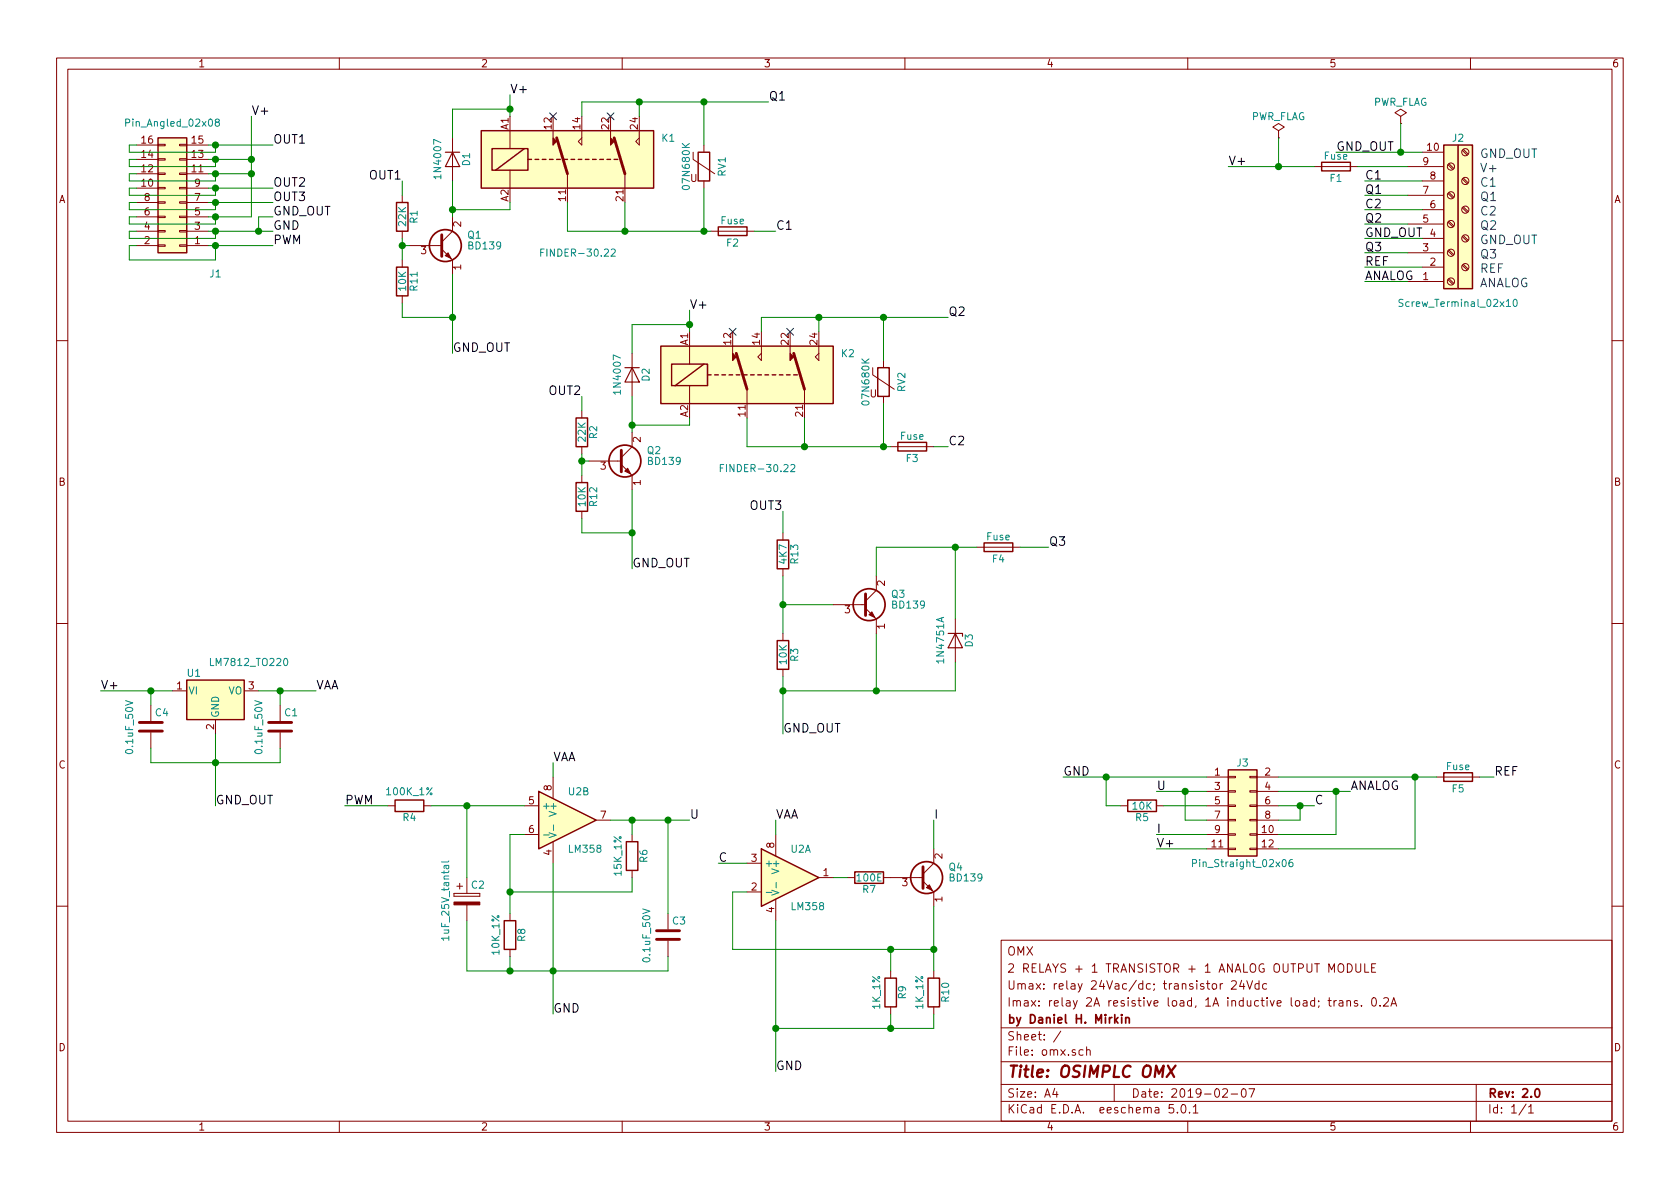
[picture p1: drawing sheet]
<svg xmlns="http://www.w3.org/2000/svg" width="297mm" height="210mm" viewBox="0 0 297 210" stroke-linecap="round" stroke-linejoin="round" font-family="sans-serif">
<g fill="none" stroke="#840000" stroke-width=".18">
<path d="M10 10.3h277v189.9h-277zM12 12.2h273v186.1h-273zM60 10.3v1.9M110 10.3v1.9M160 10.3v1.9M210 10.3v1.9M260 10.3v1.9M24.1 38.3h3.8M24.1 35.8h3.8M24.1 33.3h3.8M24.1 30.7h3.8M24.1 28.2h3.8"/>
<path d="M24.1 25.6h3.8M27.9 25.5h1.3v.3h-1.3zM27.9 28.1h1.3v.2h-1.3zM27.9 30.6h1.3v.3h-1.3zM27.9 33.1h1.3v.3h-1.3zM27.9 35.7h1.3v.2h-1.3zM27.9 38.2h1.3v.3h-1.3zM31.7 25.5h1.3v.3h-1.3zM31.7 28.1h1.3v.2h-1.3zM31.7 30.6h1.3v.3h-1.3zM31.7 33.1h1.3v.3h-1.3zM31.7 35.7h1.3v.2h-1.3z"/>
<path d="M31.7 38.2h1.3v.3h-1.3zM33 38.3h3.8M33 35.8h3.8M33 33.3h3.8M33 30.7h3.8M33 28.2h3.8M33 25.6h3.8M71.1 34.5v1.3M80 24.4v7.6M80 38.3v2.6l-1.9 1.9M90.2 23.1v3.2M90.2 30.1v3.2"/>
<path d="M97.8 23.1v2.5M100.3 30.7v2.6M102.9 23.1v2.5l-.7-.6 .7-.6M107.9 23.1v2.5M110.5 30.7v2.6M113 23.1v2.5l-.6-.6 .6-.6M122.6 26.9v1.3l3.8 2.5M124.5 25.6v1.3M124.5 32v1.3M226.1 23.1l1-.6-1-.7-1.1 .7 1.1 .6v1.3M226.1 24.4h.1M232.4 29.5h7.6"/>
<path d="M247.6 20.6l1.1-.7-1.1-.6-1 .6 1 .7v1.2M247.6 21.8h.1M248.9 29.5h6.4M248.9 39.6h6.4M248.9 34.5h6.4M251.5 37.1h3.8M251.5 32h3.8M251.5 26.9h3.8M256 39.3l.9 .8M256 34.2l.9 .8M256 29.1l.9 .9M256.2 39.1l.8 .8"/>
<path d="M256.2 34l.8 .9M256.2 29l.8 .8M258.5 36.7l.9 .9M258.5 31.7l.9 .8M258.5 26.6l.9 .8M258.7 36.6l.9 .8M258.7 31.5l.9 .8M258.7 26.4l.9 .8M24.1 43.4h3.8M24.1 40.9h3.8M27.9 40.8h1.3v.2h-1.3zM27.9 43.3h1.3v.3h-1.3z"/>
<path d="M31.7 40.8h1.3v.2h-1.3zM31.7 43.3h1.3v.3h-1.3zM33 43.4h3.8M33 40.9h3.8M71.1 40.9v1.3M71.1 46v1.2M71.1 52.3v1.3M72.4 43.4h5.7M78.1 44.1l1.9 1.9v2.5M125.7 40.9h7.6M248.9 49.8h6.4M248.9 44.7h6.4"/>
<path d="M251.5 47.2h3.8M251.5 42.2h3.8M256 49.4l.9 .9M256 44.4l.9 .8M256.2 49.3l.8 .8M256.2 44.2l.8 .8M258.5 46.9l.9 .8M258.5 41.8l.9 .9M258.7 46.7l.9 .9M258.7 41.7l.9 .8M10 60.2h2M102.9 72.6v1.3"/>
<path d="M102.9 79v1.3M111.8 62.5v7.6M111.8 76.4v2.6l-1.9 1.9M121.9 61.2v3.2M121.9 68.2v3.2M129.5 61.2v2.5M132.1 68.8v2.6M134.6 61.2v2.5l-.6-.6 .6-.6M139.7 61.2v2.5M142.2 68.8v2.6M144.8 61.2v2.5l-.7-.6 .7-.6M154.3 65v1.3l3.8 2.5"/>
<path d="M156.2 63.7v1.3M156.2 70.1v1.3M157.5 79h7.6M285 60.2h2M102.9 84.1v1.2M102.9 90.4v1.3M104.1 81.5h5.8M109.9 82.2l1.9 1.9v2.5M138.4 94.2v1.3M172.7 96.8h7.6M10 110.3h2M138.4 100.6v1.2"/>
<path d="M138.4 112v1.3M138.4 118.4v1.2M147.3 106.9h5.7M153 107.6l1.9 1.9v2.5M154.9 101.8v2.6l-1.9 1.9M168.9 109.5v7.6M285 110.3h2M26.7 124.7v2.8M26.7 129.5v2.8M30.5 122.2h2.5M38.1 127.2v2.6M43.2 122.2h2.5"/>
<path d="M49.5 124.7v2.8M49.5 129.5v2.8M97.8 137.4v3.8M213.4 137.4h3.8M213.4 139.9h3.8M217.2 139.8h1.2v.3h-1.2zM217.2 137.3h1.2v.2h-1.2zM221 139.8h1.2v.3h-1.2zM221 137.3h1.2v.2h-1.2zM222.2 137.4h3.9M222.2 139.9h3.9M254 137.4h7.6"/>
<path d="M68.6 142.5h1.2M74.9 142.5h1.3M80.3 158.5h4.5zM80.3 158h4.5zM80.8 156.7h1M81.3 156.2v1M82.5 155.2v2.8M84.8 158v.5zM92.7 142.5h2.5M92.7 147.6h2.5M97.8 148.8v3.8M105.4 145h2.5"/>
<path d="M111.8 147.6v1.2M111.8 153.9v1.3M132.1 157.7h2.5M132.1 152.6h2.5M137.2 147.6v3.8M137.2 159v3.8M144.8 155.2h2.5M149.9 155.2h1.2M156.2 155.2h7M163.2 155.8l1.9 1.9v2.6M165.1 150.1v2.5l-1.9 2M198.1 142.5h1.3"/>
<path d="M204.5 142.5h1.2M213.4 142.5h3.8M213.4 147.6h3.8M213.4 145h3.8M213.4 150.1h3.8M217.2 150h1.2v.2h-1.2zM217.2 147.4h1.2v.3h-1.2zM217.2 144.9h1.2v.3h-1.2zM217.2 142.4h1.2v.2h-1.2zM221 150h1.2v.2h-1.2zM221 147.4h1.2v.3h-1.2zM221 144.9h1.2v.3h-1.2z"/>
<path d="M221 142.4h1.2v.2h-1.2zM222.2 142.5h3.9M222.2 147.6h3.9M222.2 145h3.9M222.2 150.1h3.9M10 160.2h2M82.5 160v2.8M90.2 161.5v1.3M90.2 167.9v1.3M118.1 161.5v2.8M118.1 166.4v2.8M157.5 171.7v1.3"/>
<path d="M157.5 178v1.3M165.1 171.7v1.3M165.1 178v1.3M177 166.3h108v32h-108zM215.7 173.9v1M216.2 173.9l-.5 .3M217.8 173.6l.2-.2h.3l.2 .2 .1 .3-.1 .2-.8 .8h.9M219.5 173.3l-.3 1.1h.9M219.9 173.9v1M220.4 173.4l.6 1.5 .5-1.5M222.6 174l-.4-.1-.3 .3v.6l.3 .1 .4-.1M222.6 173.4v1.5"/>
<path d="M224 174l-.5-.1-.3 .3 .1 .6 .2 .1 .5-.1M233.1 177v.1M233.2 177.8l-.1 .3M234.8 176.9h.6M235 176.4v1.3l.4 .2M235.9 176.9v1M236.3 176.9l-.4 .3M236.8 177h.6v.9M237.4 177.3l-.5 .1a.29 .29 0 0 0-.2 .2 .29 .29 0 0 0 .2 .3l.5-.1M238.2 177.1l.2-.2 .3 .1 .1 .9M238.2 176.9v1M238.2 170.4a.76 .76 0 0 1 .9 .8 .76 .76 0 0 1-.9 .7z"/>
<path d="M239.7 170.4v1.2l.3 .3h.3l.3-.3v-1.2M240 177l-.4-.1-.2 .2 .1 .3 .5 .1v.3h-.6M240.7 177.8v.1M241.3 170.4v1.5h.7M242.5 171.1h.5M242.6 176.6l.4-.2a.94 .94 0 0 1 0 1.5l-.4-.3-.1-.6zM243.2 170.4h-.7v1.5h.7M244 177.8v.1M244.7 176.6l.2-.2h.3l.2 .2 .1 .3-.1 .2-.8 .8h.9M245.9 177.9l.5-1.5 .5 1.5M246.1 177.5h.7M285 160.2h2"/>
<path d="M60 198.3v1.9M110 198.3v1.9M160 198.3v1.9M177 194.8h108M177 191.8h108M177 187.8h108M177 181.8h108M186.5 192.5l-.4 1h1M186.8 193v1M187.6 182.3l-1.3 2M191.5 185.7l-.4-.1-.3 .3v.6l.3 .1 .4-.1M192.1 185.7l.2-.1 .4 .1 .1 .9"/>
<path d="M192.1 185.1v1.5M197 191.8v3M207.5 195.3h-.7l-.1 .7 .2-.1 .5 .1 .1 .2v.5l-.2 .1-.6-.1M208.2 196.7v.1M209 195.5l.3-.2a.94 .94 0 0 1 0 1.5 .79 .79 0 0 1-.3-1.3zM210 198.3v1.9M210.3 196.7v.1M211 195.8l.4-.5v1.5M211 196.8h.8M216.2 192.7l.2-.2h.4l.2 .5-.9 1h.9M217.7 193.5h1.1M219.6 192.7l.4-.2a.94 .94 0 0 1 0 1.5 .82 .82 0 0 1-.4-1.3z"/>
<path d="M220.8 192.5h1l-.6 1.5M260 198.3v1.9M261 191.8v6.5M269.8 195.2l-1.2 2M270.3 195.8l.4-.5v1.5M270.3 196.8h.8"/>
<circle cx="256.5" cy="39.6" r=".63"/>
<circle cx="256.5" cy="34.5" r=".63"/>
<circle cx="256.5" cy="29.5" r=".63"/>
<circle cx="259.1" cy="37.1" r=".63"/>
<circle cx="259.1" cy="26.9" r=".63"/>
<circle cx="259.1" cy="32" r=".63"/>
<circle cx="256.5" cy="49.8" r=".63"/>
<circle cx="256.5" cy="44.7" r=".63"/>
<circle cx="259.1" cy="47.2" r=".63"/>
<circle cx="259.1" cy="42.2" r=".63"/>
</g>
<g fill="none" stroke="#840000" stroke-width=".3">
<path d="M197.7 179.9l-.6 .6M198.3 179.4v.2M198.3 179.9v1M199 179.9v1M197.2 180.4l.5 .5M199 180.1l.2-.2 .4 .1 .1 .9M271.5 192.7l.2-.2a.81 .81 0 0 1 .6 .6 .81 .81 0 0 1-.3 .8l-.1 .1a.79 .79 0 0 1-.4-1.3z"/>
<circle cx="78.7" cy="43.4" r="2.82"/>
<circle cx="110.5" cy="81.5" r="2.82"/>
<circle cx="153.7" cy="106.9" r="2.82"/>
<circle cx="163.8" cy="155.2" r="2.82"/>
</g>
<path d="M206.5 188.4l1.1 2M207.8 188.4l-1.5 2" fill="none" stroke="#840000" stroke-width=".41"/>
<g fill="#ffffc2" stroke="#ffffc2" stroke-width=".18">
<path d="M27.9 24.4h5.1v20.3h-5.1z"/>
<path d="M255.3 25.6h2.5v25.4h-2.5z"/>
<path d="M257.8 25.6h2.5v25.4h-2.5z"/>
<path d="M85.1 23.1h30.5v10.2h-30.5z"/>
<path d="M116.8 61.2h30.5v10.2h-30.5z"/>
<path d="M95.2 139.9l10.2 5.1-10.2 5.1z"/>
<path d="M134.6 150.1l10.2 5.1-10.2 5.1z"/>
<path d="M33 120.3h10.2v6.9h-10.2z"/>
<path d="M217.2 136.1h5v15.3h-5z"/>
</g>
<g fill="none" stroke="#840000" stroke-width=".25">
<path d="M27.9 24.4h5.1v20.3h-5.1zM70.1 35.8h2v5.1h-2zM85.1 23.1h30.5v10.2h-30.5zM87 26.3h6.3v3.8h-6.3zM92.7 26.3l-5.1 3.8M93.3 28.2h.7M94.6 28.2h.6M95.9 28.2h.6M97.2 28.2h.6M98.4 28.2h.7M99.7 28.2h.6M101 28.2h.6"/>
<path d="M102.2 28.2h.7M103.5 28.2h.6M104.8 28.2h.6M106 28.2h.7M107.3 28.2h.6M108.6 28.2h.6M123.4 26.9h2.1v5.1h-2.1zM233.7 28.7h5.1v1.5h-5.1zM255.3 25.6h2.5v25.4h-2.5zM257.8 25.6h2.5v25.4h-2.5zM70.1 47.2h2v5.1h-2zM127 40.1h5.1v1.6h-5.1z"/>
<path d="M101.9 73.9h2v5.1h-2zM116.8 61.2h30.5v10.2h-30.5zM118.7 64.4h6.4v3.8h-6.4zM124.5 64.4l-5.1 3.8M125.1 66.3h.6M126.4 66.3h.6M127.6 66.3h.7M128.9 66.3h.6M130.2 66.3h.6M131.4 66.3h.7M132.7 66.3h.6M134 66.3h.6"/>
<path d="M135.3 66.3h.6M136.5 66.3h.7M137.8 66.3h.6M139.1 66.3h.6M140.3 66.3h.7M155.2 65h2v5.1h-2zM158.7 78.2h5.1v1.6h-5.1zM101.9 85.3h2v5.1h-2zM137.4 95.5h2v5.1h-2zM174 96h5.1v1.5h-5.1zM137.4 113.3h2v5.1h-2zM33 120.3h10.2v6.9h-10.2z"/>
<path d="M95.2 139.9l10.2 5.1-10.2 5.1zM217.2 136.1h5v15.3h-5zM255.3 136.6h5v1.6h-5zM69.8 141.5h5.1v2h-5.1zM110.7 148.8h2.1v5.1h-2.1zM134.6 150.1l10.2 5.1-10.2 5.1zM151.1 154.2h5.1v2h-5.1zM199.4 141.5h5.1v2h-5.1zM89.2 162.8h2v5.1h-2zM156.5 173h2v5h-2zM164.1 173h2v5h-2z"/>
</g>
<g fill="none" stroke="#008484" stroke-width=".18">
<path d="M38.3 21.6l-.3-.2 .2-.3h.3l.2 .1v.3l-.5 .2-.2 .1v.3l.3 .2h.4l.1-.2-.1-.4-.2-.1M95.6 44.6h.4M96.2 44h-.6v1.3M108.1 44.2l.5-.2 .2 .4-.1 .2-.7 .7h.8M248.1 53l-.5-.1-.2 .2v.4l.6 .2 .1 .3-.3 .2-.5-.1M267.7 53.1l.1-.2a.69 .69 0 0 1 .5 .7 .69 .69 0 0 1-.5 .6l-.2-.2-.1-.3zM127.4 82.7h.4M128 82.1h-.6v1.3M139.8 82.3l.5-.2 .2 .4v.2l-.7 .7h.7M79.3 152.2l-.1 .2h-1.1M96.1 147.6h1M97.1 147.3l1.2 .4-1.2 .4"/>
<path d="M97.9 145.9v1M135.5 157.8h1M136.4 157.4l1.3 .5-1.3 .4M137.2 156.1v.9M210.8 152.6h.7v-.5l-.2-.1h-.5v1.3M228.5 152l-.4 .1a.81 .81 0 0 0 0 1.2l.4-.1 .1-.5-.2-.2h-.3l-.2 .2M79.3 165.9h-1.2l.3 .4M79.3 165.6v.7"/>
</g>
<path d="M78.7 26.9h2.6M80 26.9l1.3 2.6h-2.6zM110.5 65h2.5M111.8 65l1.2 2.6h-2.5zM167.6 112h2.6v.5M168.9 112l1.3 2.5h-2.6z" fill="none" stroke="#840000" stroke-width=".2"/>
<path d="M97.2 20l1.2 1.2M98.4 20l-1.2 1.2M107.3 20l1.3 1.2M108.6 20l-1.3 1.2M128.9 58.1l1.2 1.2M130.1 58.1l-1.2 1.2M139.1 58.1l1.2 1.2M140.3 58.1l-1.2 1.2" fill="none" stroke="#000084" stroke-width=".18"/>
<path d="M98.4 24.4l1.9 6.3M108.6 24.4l1.9 6.3M130.2 62.5l1.9 6.3M140.3 62.5l1.9 6.3M24.6 129.3h4.1M24.6 127.8h4.1M47.5 129.3h4.1M47.5 127.8h4.1M116.1 166.1h4M116.1 164.6h4" fill="none" stroke="#840000" stroke-width=".51"/>
<g fill="#840000" stroke="#840000" stroke-width=".18">
<path d="M97.8 24.4l.6 .6-.6 .6z"/>
<path d="M107.9 24.4l.7 .6-.7 .6z"/>
<path d="M129.5 62.5l.7 .6-.7 .6z"/>
<path d="M139.7 62.5l.6 .6-.6 .6z"/>
<path d="M80.3 159.5h4.5v.5h-4.5z"/>
<path d="M79.2 44.7l.6 1-1.1-.5z"/>
<path d="M110.5 83.3l.5-.5 .5 1z"/>
<path d="M163.8 157l.5-.5 .5 1z"/>
<path d="M153.6 108.7l.6-.5 .5 1z"/>
</g>
<g fill="#840000" stroke="#840000" stroke-width=".51">
<path d="M78.1 41.5v3.8z"/>
<path d="M109.9 79.6v3.8z"/>
<path d="M163.2 153.3v3.8z"/>
<path d="M153 105v3.8z"/>
</g>
<g fill="none" stroke="#008400" stroke-width=".18">
<path d="M90.2 19.3h-10.2v5.1M90.2 16.8v3.8M113 18v2.6M124.5 18v7.6M135.9 18h-33v2.6M24.1 28.2h-1.2v1.3h15.2v-1.3M24.1 33.3h-1.2v1.2h15.2v-1.2M24.1 30.7h-1.2v1.3h15.2v-1.3M24.1 25.6h-1.2v1.3h15.2v-1.3M24.1 38.3h-1.2v1.3h15.2v-1.3M24.1 35.8h-1.2v1.3h15.2v-1.3M36.8 25.6h11.5"/>
<path d="M36.8 28.2h7.6M36.8 30.7h7.6M36.8 33.3h11.5M36.8 35.8h11.5M44.4 20.6v17.7h-7.6M48.3 38.3h-2.6v2.6M71.1 32v2.5M80 32v6.3M90.2 35.8v1.3h-10.2M100.3 35.8v5.1h25.4M110.5 35.8v5.1M124.5 33.3v7.6"/>
<path d="M217.2 29.5h15.2M226.1 24.4v5.1M236.2 26.9h15.3M240 29.5h8.9M241.3 34.5h7.6M241.3 32h10.2M241.3 39.6h7.6M241.3 37.1h10.2M247.6 21.8v5.1M24.1 40.9h-1.2v1.3h15.2v-1.3M24.1 43.4h-1.2v2.6h15.2v-2.6M36.8 40.9h11.5"/>
<path d="M36.8 43.4h11.5M71.1 43.4h1.3M71.1 42.2v3.8M71.1 53.6v2.5h8.9M80 48.5v14M121.9 57.4h-10.1v5.1M121.9 54.9v3.8M133.3 40.9h3.9M144.8 56.1v2.6M156.2 56.1v7.6M167.6 56.1h-33v2.6M241.3 44.7h7.6"/>
<path d="M241.3 42.2h10.2M241.3 49.8h7.6M241.3 47.2h10.2M102.9 70.1v2.5M111.8 70.1v6.3M121.9 73.9v1.3h-10.1M132.1 73.9v5.1h25.4M142.2 73.9v5.1M156.2 71.4v7.6M165.1 79h2.5M102.9 80.3v3.8M102.9 91.7v2.5h8.9"/>
<path d="M102.9 81.5h1.2M111.8 86.6v14M138.4 90.4v3.8M168.9 96.8v12.7M172.7 96.8h-17.8v5M180.3 96.8h5.1M138.4 101.8v10.2M138.4 119.6v10.2M138.4 106.9h8.9M154.9 112v10.2M168.9 117.1v5.1h-30.5M17.8 122.2h12.7"/>
<path d="M26.7 132.3v2.6h22.8v-2.6M26.7 122.2v2.5M38.1 129.8v12.7M45.7 122.2h10.2M49.5 122.2v2.5M97.8 134.9v2.5M188 137.4h25.4M195.6 137.4v5.1h2.5M204.5 139.9h8.9M209.5 139.9v5.1h3.9M226.1 139.9h12.7M226.1 137.4h27.9"/>
<path d="M236.2 139.9v7.7h-10.1M250.2 137.4v12.7h-24.1M261.6 137.4h2.6M61 142.5h7.6M76.2 142.5h16.5M82.5 142.5v12.7M92.7 147.6h-2.5v13.9M97.8 152.6v26.7M107.9 145h14M111.8 145v2.6M111.8 155.2v2.5h-21.6M118.1 145v16.5"/>
<path d="M127 152.6h5.1M132.1 157.7h-2.6v10.2h35.6M137.2 145v2.6M147.3 155.2h2.6M165.1 145v5.1M204.5 147.6h8.9M204.5 150.1h8.9M205.7 142.5h7.7M226.1 142.5h6.3M229.9 142.5v2.5h-3.8M82.5 162.8v8.9h35.6v-2.5M90.2 169.2v2.5"/>
<path d="M137.2 162.8v26.7M157.5 167.9v3.8M157.5 179.3v2.6M165.1 179.3v2.6h-27.9M165.1 160.3v11.4"/>
</g>
<g fill="#008400" stroke="#008400" stroke-width=".25">
<circle cx="44.5" cy="28.2" r=".51"/>
<circle cx="44.5" cy="30.7" r=".51"/>
<circle cx="38.1" cy="28.2" r=".51"/>
<circle cx="38.1" cy="30.7" r=".51"/>
<circle cx="38.1" cy="38.3" r=".51"/>
<circle cx="38.1" cy="40.9" r=".51"/>
<circle cx="38.1" cy="25.6" r=".51"/>
<circle cx="38.1" cy="33.3" r=".51"/>
<circle cx="38.1" cy="35.8" r=".51"/>
<circle cx="38.1" cy="43.4" r=".51"/>
<circle cx="80" cy="37.1" r=".51"/>
<circle cx="90.2" cy="19.3" r=".51"/>
<circle cx="124.5" cy="18" r=".51"/>
<circle cx="124.5" cy="40.9" r=".51"/>
<circle cx="110.5" cy="40.9" r=".51"/>
<circle cx="113" cy="18" r=".51"/>
<circle cx="111.8" cy="75.2" r=".51"/>
<circle cx="121.9" cy="57.4" r=".51"/>
<circle cx="156.2" cy="56.1" r=".51"/>
<circle cx="156.2" cy="79" r=".51"/>
<circle cx="142.2" cy="79" r=".51"/>
<circle cx="144.8" cy="56.1" r=".51"/>
<circle cx="82.6" cy="142.5" r=".51"/>
<circle cx="90.2" cy="157.7" r=".51"/>
<circle cx="97.8" cy="171.7" r=".51"/>
<circle cx="90.2" cy="171.7" r=".51"/>
<circle cx="38.1" cy="134.9" r=".51"/>
<circle cx="49.5" cy="122.2" r=".51"/>
<circle cx="111.8" cy="145" r=".51"/>
<circle cx="157.5" cy="181.9" r=".51"/>
<circle cx="165.1" cy="167.9" r=".51"/>
<circle cx="157.5" cy="167.9" r=".51"/>
<circle cx="209.6" cy="139.9" r=".51"/>
<circle cx="236.2" cy="139.9" r=".51"/>
<circle cx="250.2" cy="137.4" r=".51"/>
<circle cx="229.9" cy="142.5" r=".51"/>
<circle cx="195.6" cy="137.4" r=".51"/>
<circle cx="247.7" cy="26.9" r=".51"/>
<circle cx="226.1" cy="29.5" r=".51"/>
<circle cx="26.7" cy="122.2" r=".51"/>
<circle cx="138.4" cy="106.9" r=".51"/>
<circle cx="138.4" cy="122.2" r=".51"/>
<circle cx="168.9" cy="96.8" r=".51"/>
<circle cx="154.9" cy="122.2" r=".51"/>
<circle cx="137.2" cy="181.9" r=".51"/>
<circle cx="118.1" cy="145" r=".51"/>
<circle cx="71.1" cy="43.4" r=".51"/>
<circle cx="80" cy="56.1" r=".51"/>
<circle cx="102.9" cy="81.5" r=".51"/>
<circle cx="111.8" cy="94.2" r=".51"/>
<circle cx="45.7" cy="40.9" r=".51"/>
</g>
<text font-size="2.8" fill="#840000" x="178" y="190.5">Title: OSIMPLC OMX</text>
<g font-size="2.1">
<text x="90.2" y="16.5">V+</text>
<text x="135.9" y="17.8">Q1</text>
<text x="44.4" y="20.3">V+</text>
<text x="48.3" y="25.4">OUT1</text>
<text x="217.2" y="29.2">V+</text>
<text x="236.2" y="26.7">GND_OUT</text>
<text x="48.3" y="33">OUT2</text>
<text x="48.3" y="35.6">OUT3</text>
<text x="65.5" y="31.7">OUT1</text>
<text x="241.3" y="34.3">Q1</text>
<text x="241.3" y="31.7">C1</text>
<text x="48.3" y="40.6">GND</text>
<text x="48.3" y="38.1">GND_OUT</text>
<text x="137.2" y="40.6">C1</text>
<text x="241.3" y="39.4">Q2</text>
<text x="241.3" y="36.8">C2</text>
<text x="241.3" y="41.9">GND_OUT</text>
<text x="48.3" y="43.2">PWM</text>
<text x="241.3" y="44.4">Q3</text>
<text x="241.3" y="47">REF</text>
<text x="241.3" y="49.5">ANALOG</text>
<text x="121.9" y="54.6">V+</text>
<text x="167.6" y="55.9">Q2</text>
<text x="80" y="62.2">GND_OUT</text>
<text x="97.2" y="69.8">OUT2</text>
<text x="167.6" y="78.7">C2</text>
<text x="132.8" y="90.2">OUT3</text>
<text x="111.8" y="100.3">GND_OUT</text>
<text x="185.4" y="96.5">Q3</text>
<text x="17.8" y="121.9">V+</text>
<text x="55.9" y="121.9">VAA</text>
<text x="138.4" y="129.5">GND_OUT</text>
<text x="97.8" y="134.6">VAA</text>
<text x="188" y="137.2">GND</text>
<text x="264.2" y="137.2">REF</text>
<text x="38.1" y="142.2">GND_OUT</text>
<text x="61" y="142.2">PWM</text>
<text x="204.5" y="139.7">U</text>
<text x="232.4" y="142.2">C</text>
<text x="238.8" y="139.7">ANALOG</text>
<text x="121.9" y="144.8">U</text>
<text x="137.2" y="144.8">VAA</text>
<text x="165.1" y="144.8">I</text>
<text x="204.5" y="147.3">I</text>
<text x="204.5" y="149.9">V+</text>
<text x="127" y="152.4">C</text>
<text x="97.8" y="179.1">GND</text>
<text x="137.2" y="189.2">GND</text>
</g>
<g font-size="2.1" fill="#0000c2">
<text x="261.6" y="27.9">GND_OUT</text>
<text x="261.6" y="30.5">V+</text>
<text x="261.6" y="35.6">Q1</text>
<text x="261.6" y="33">C1</text>
<text x="261.6" y="40.6">Q2</text>
<text x="261.6" y="38.1">C2</text>
<text x="261.6" y="45.7">Q3</text>
<text x="261.6" y="43.2">GND_OUT</text>
<text x="261.6" y="48.3">REF</text>
<text x="261.6" y="50.8">ANALOG</text>
</g>
<g font-size="2.1" fill="#840000">
<text x="178" y="172">2 RELAYS + 1 TRANSISTOR + 1 ANALOG OUTPUT MODULE</text>
<text x="178" y="169">OMX</text>
<text x="178" y="178">Imax: relay 2A resistive load, 1A inductive load; trans. 0.2A</text>
<text x="178" y="175">Umax: relay 24Vac/dc; transistor 24Vdc</text>
<text x="178" y="184">Sheet: /</text>
<text x="178" y="181">by Daniel H. Mirkin</text>
<text x="178" y="186.7">File: omx.sch</text>
<text x="178" y="196.9">KiCad E.D.A. eeschema 5.0.1</text>
<text x="178" y="194.1">Size: A4</text>
<text x="200" y="194.1">Date: 2019-02-07</text>
<text x="263" y="194.1">Rev: 2.0</text>
<text x="263" y="196.9">Id: 1/1</text>
</g>
<g font-size="1.8" fill="#840000">
<text x="35" y="11.9">1</text>
<text x="85" y="11.9">2</text>
<text x="135" y="11.9">3</text>
<text x="185" y="11.9">4</text>
<text x="235" y="11.9">5</text>
<text x="285" y="11.9">6</text>
<text x="89.9" y="23" transform="rotate(-90 89.9 23)">A1</text>
<text x="97.5" y="22.8" transform="rotate(-90 97.5 22.8)">12</text>
<text x="102.6" y="22.8" transform="rotate(-90 102.6 22.8)">14</text>
<text x="107.7" y="22.8" transform="rotate(-90 107.7 22.8)">22</text>
<text x="112.8" y="22.8" transform="rotate(-90 112.8 22.8)">24</text>
<text x="25.1" y="27.9">14</text>
<text x="25.1" y="25.4">16</text>
<text x="34" y="27.9">13</text>
<text x="34" y="25.4">15</text>
<text x="251.6" y="29.2">9</text>
<text x="252.4" y="26.7">10</text>
<text x="10.4" y="35.9">A</text>
<text x="25.1" y="33">10</text>
<text x="25.1" y="30.5">12</text>
<text x="25.6" y="35.6">8</text>
<text x="34" y="30.5">11</text>
<text x="34.4" y="35.6">7</text>
<text x="34.4" y="33">9</text>
<text x="89.9" y="35.7" transform="rotate(-90 89.9 35.7)">A2</text>
<text x="100.1" y="35.5" transform="rotate(-90 100.1 35.5)">11</text>
<text x="110.2" y="35.5" transform="rotate(-90 110.2 35.5)">21</text>
<text x="122" y="32.2">U</text>
<text x="251.6" y="34.3">7</text>
<text x="252.9" y="31.7">8</text>
<text x="285.4" y="35.9">A</text>
<text x="25.6" y="40.6">4</text>
<text x="25.6" y="38.1">6</text>
<text x="34.4" y="40.6">3</text>
<text x="34.4" y="38.1">5</text>
<text x="81.5" y="40.1" transform="rotate(-90 81.5 40.1)">2</text>
<text x="251.6" y="39.4">5</text>
<text x="252.9" y="41.9">4</text>
<text x="252.9" y="36.8">6</text>
<text x="25.6" y="43.2">2</text>
<text x="34.4" y="43.2">1</text>
<text x="74.4" y="45">3</text>
<text x="81.5" y="47.7" transform="rotate(-90 81.5 47.7)">1</text>
<text x="251.6" y="44.4">3</text>
<text x="252.9" y="47">2</text>
<text x="251.6" y="49.5">1</text>
<text x="121.7" y="61.1" transform="rotate(-90 121.7 61.1)">A1</text>
<text x="129.3" y="60.9" transform="rotate(-90 129.3 60.9)">12</text>
<text x="134.4" y="60.9" transform="rotate(-90 134.4 60.9)">14</text>
<text x="139.4" y="60.9" transform="rotate(-90 139.4 60.9)">22</text>
<text x="144.5" y="60.9" transform="rotate(-90 144.5 60.9)">24</text>
<text x="153.8" y="70.3">U</text>
<text x="121.7" y="73.8" transform="rotate(-90 121.7 73.8)">A2</text>
<text x="131.8" y="73.6" transform="rotate(-90 131.8 73.6)">11</text>
<text x="142" y="73.6" transform="rotate(-90 142 73.6)">21</text>
<text x="106.2" y="83.1">3</text>
<text x="113.3" y="78.2" transform="rotate(-90 113.3 78.2)">2</text>
<text x="10.4" y="85.9">B</text>
<text x="113.3" y="85.8" transform="rotate(-90 113.3 85.8)">1</text>
<text x="285.4" y="85.9">B</text>
<text x="156.5" y="103.6" transform="rotate(-90 156.5 103.6)">2</text>
<text x="149.4" y="108.5">3</text>
<text x="156.5" y="111.2" transform="rotate(-90 156.5 111.2)">1</text>
<text x="31.3" y="121.9">1</text>
<text x="44" y="121.9">3</text>
<text x="37.8" y="129" transform="rotate(-90 37.8 129)">2</text>
<text x="10.4" y="135.9">C</text>
<text x="214.8" y="137.2">1</text>
<text x="223.7" y="137.2">2</text>
<text x="285.4" y="135.9">C</text>
<text x="93.5" y="142.2">5</text>
<text x="97.5" y="139.8" transform="rotate(-90 97.5 139.8)">8</text>
<text x="214.8" y="139.7">3</text>
<text x="214.8" y="142.2">5</text>
<text x="223.7" y="139.7">4</text>
<text x="223.7" y="142.2">6</text>
<text x="93.5" y="147.3">6</text>
<text x="106.2" y="144.8">7</text>
<text x="136.9" y="150" transform="rotate(-90 136.9 150)">8</text>
<text x="214.3" y="149.9">11</text>
<text x="214.8" y="144.8">7</text>
<text x="214.8" y="147.3">9</text>
<text x="223.2" y="147.3">10</text>
<text x="223.2" y="149.9">12</text>
<text x="223.7" y="144.8">8</text>
<text x="97.5" y="151.2" transform="rotate(-90 97.5 151.2)">4</text>
<text x="132.9" y="152.4">3</text>
<text x="145.6" y="154.9">1</text>
<text x="166.6" y="151.9" transform="rotate(-90 166.6 151.9)">2</text>
<text x="132.9" y="157.5">2</text>
<text x="136.9" y="161.4" transform="rotate(-90 136.9 161.4)">4</text>
<text x="159.5" y="156.7">3</text>
<text x="166.6" y="159.5" transform="rotate(-90 166.6 159.5)">1</text>
<text x="10.4" y="185.9">D</text>
<text x="285.4" y="185.9">D</text>
<text x="35" y="199.9">1</text>
<text x="85" y="199.9">2</text>
<text x="135" y="199.9">3</text>
<text x="185" y="199.9">4</text>
<text x="235" y="199.9">5</text>
<text x="285" y="199.9">6</text>
</g>
<g font-size="1.8" fill="#008484">
<text x="22.7" y="22.4">Pin_Angled_02x08</text>
<text x="221.1" y="21.3">PWR_FLAG</text>
<text x="242.7" y="18.7">PWR_FLAG</text>
<text x="83.1" y="29.3" transform="rotate(-90 83.1 29.3)">D1</text>
<text x="117" y="25.1">K1</text>
<text x="234.2" y="28.2">Fuse</text>
<text x="256.8" y="25.1">J2</text>
<text x="78" y="31.3" transform="rotate(-90 78 31.3)">1N4007</text>
<text x="122" y="33.2" transform="rotate(-90 122 33.2)">07N680K</text>
<text x="128.3" y="31.2" transform="rotate(-90 128.3 31.2)">RV1</text>
<text x="235.2" y="32.2">F1</text>
<text x="71.8" y="39.9" transform="rotate(-90 71.8 39.9)">22K</text>
<text x="73.8" y="39.5" transform="rotate(-90 73.8 39.5)">R1</text>
<text x="127.5" y="39.7">Fuse</text>
<text x="82.7" y="42.2">Q1</text>
<text x="83" y="44.1">BD139</text>
<text x="96.4" y="45.4">FINDER-30.22</text>
<text x="128.5" y="43.6">F2</text>
<text x="37.1" y="49.1">J1</text>
<text x="71.8" y="51.4" transform="rotate(-90 71.8 51.4)">10K</text>
<text x="73.8" y="51.4" transform="rotate(-90 73.8 51.4)">R11</text>
<text x="248.1" y="54.3">Screw_Terminal_02x10</text>
<text x="148.8" y="63.2">K2</text>
<text x="109.8" y="69.4" transform="rotate(-90 109.8 69.4)">1N4007</text>
<text x="114.9" y="67.4" transform="rotate(-90 114.9 67.4)">D2</text>
<text x="153.7" y="71.3" transform="rotate(-90 153.7 71.3)">07N680K</text>
<text x="160.1" y="69.3" transform="rotate(-90 160.1 69.3)">RV2</text>
<text x="105.6" y="77.6" transform="rotate(-90 105.6 77.6)">R2</text>
<text x="159.2" y="77.8">Fuse</text>
<text x="103.6" y="78" transform="rotate(-90 103.6 78)">22K</text>
<text x="114.5" y="80.3">Q2</text>
<text x="114.7" y="82.2">BD139</text>
<text x="128.1" y="83.5">FINDER-30.22</text>
<text x="160.3" y="81.7">F3</text>
<text x="103.6" y="89.5" transform="rotate(-90 103.6 89.5)">10K</text>
<text x="105.6" y="89.5" transform="rotate(-90 105.6 89.5)">R12</text>
<text x="174.5" y="95.5">Fuse</text>
<text x="139.1" y="99.6" transform="rotate(-90 139.1 99.6)">4K7</text>
<text x="141.1" y="99.6" transform="rotate(-90 141.1 99.6)">R13</text>
<text x="175.5" y="99.5">F4</text>
<text x="157.7" y="105.7">Q3</text>
<text x="157.9" y="107.6">BD139</text>
<text x="33.2" y="119.7">U1</text>
<text x="37.6" y="117.8">LM7812_TO220</text>
<text x="139.1" y="117.4" transform="rotate(-90 139.1 117.4)">10K</text>
<text x="141.1" y="116.9" transform="rotate(-90 141.1 116.9)">R3</text>
<text x="166.9" y="117" transform="rotate(-90 166.9 117)">1N4751A</text>
<text x="172" y="114.4" transform="rotate(-90 172 114.4)">D3</text>
<text x="33.3" y="122.8">VI</text>
<text x="40.4" y="122.8">VO</text>
<text x="27.5" y="126.7">C4</text>
<text x="38.7" y="127" transform="rotate(-90 38.7 127)">GND</text>
<text x="50.4" y="126.7">C1</text>
<text x="23.5" y="133" transform="rotate(-90 23.5 133)">0.1uF_50V</text>
<text x="46.4" y="133" transform="rotate(-90 46.4 133)">0.1uF_50V</text>
<text x="218.7" y="135.6">J3</text>
<text x="255.8" y="136.2">Fuse</text>
<text x="68.5" y="140.6">100K_1%</text>
<text x="95.8" y="143.1">+</text>
<text x="98.4" y="143.9" transform="rotate(-90 98.4 143.9)">V+</text>
<text x="100.6" y="140.6">U2B</text>
<text x="200.3" y="143.2">10K</text>
<text x="256.8" y="140.1">F5</text>
<text x="71.3" y="145.2">R4</text>
<text x="200.8" y="145.2">R5</text>
<text x="100.7" y="150.8">LM358</text>
<text x="109.9" y="154.8" transform="rotate(-90 109.9 154.8)">15K_1%</text>
<text x="114.5" y="152.5" transform="rotate(-90 114.5 152.5)">R6</text>
<text x="135.1" y="153.3">+</text>
<text x="137.8" y="154.1" transform="rotate(-90 137.8 154.1)">V+</text>
<text x="139.8" y="150.8">U2A</text>
<text x="151.6" y="155.9">100E</text>
<text x="167.8" y="154">Q4</text>
<text x="168" y="155.9">BD139</text>
<text x="211.6" y="153.3">Pin_Straight_02x06</text>
<text x="83.4" y="157.1">C2</text>
<text x="140.1" y="161">LM358</text>
<text x="152.6" y="157.9">R7</text>
<text x="79.4" y="165.8" transform="rotate(-90 79.4 165.8)">1uF_25V_tantal</text>
<text x="92.9" y="166.5" transform="rotate(-90 92.9 166.5)">R8</text>
<text x="118.9" y="163.5">C3</text>
<text x="88.3" y="168.7" transform="rotate(-90 88.3 168.7)">10K_1%</text>
<text x="115" y="169.8" transform="rotate(-90 115 169.8)">0.1uF_50V</text>
<text x="155.6" y="178.4" transform="rotate(-90 155.6 178.4)">1K_1%</text>
<text x="160.2" y="176.6" transform="rotate(-90 160.2 176.6)">R9</text>
<text x="163.2" y="178.4" transform="rotate(-90 163.2 178.4)">1K_1%</text>
<text x="167.8" y="177.1" transform="rotate(-90 167.8 177.1)">R10</text>
</g>
</svg>
